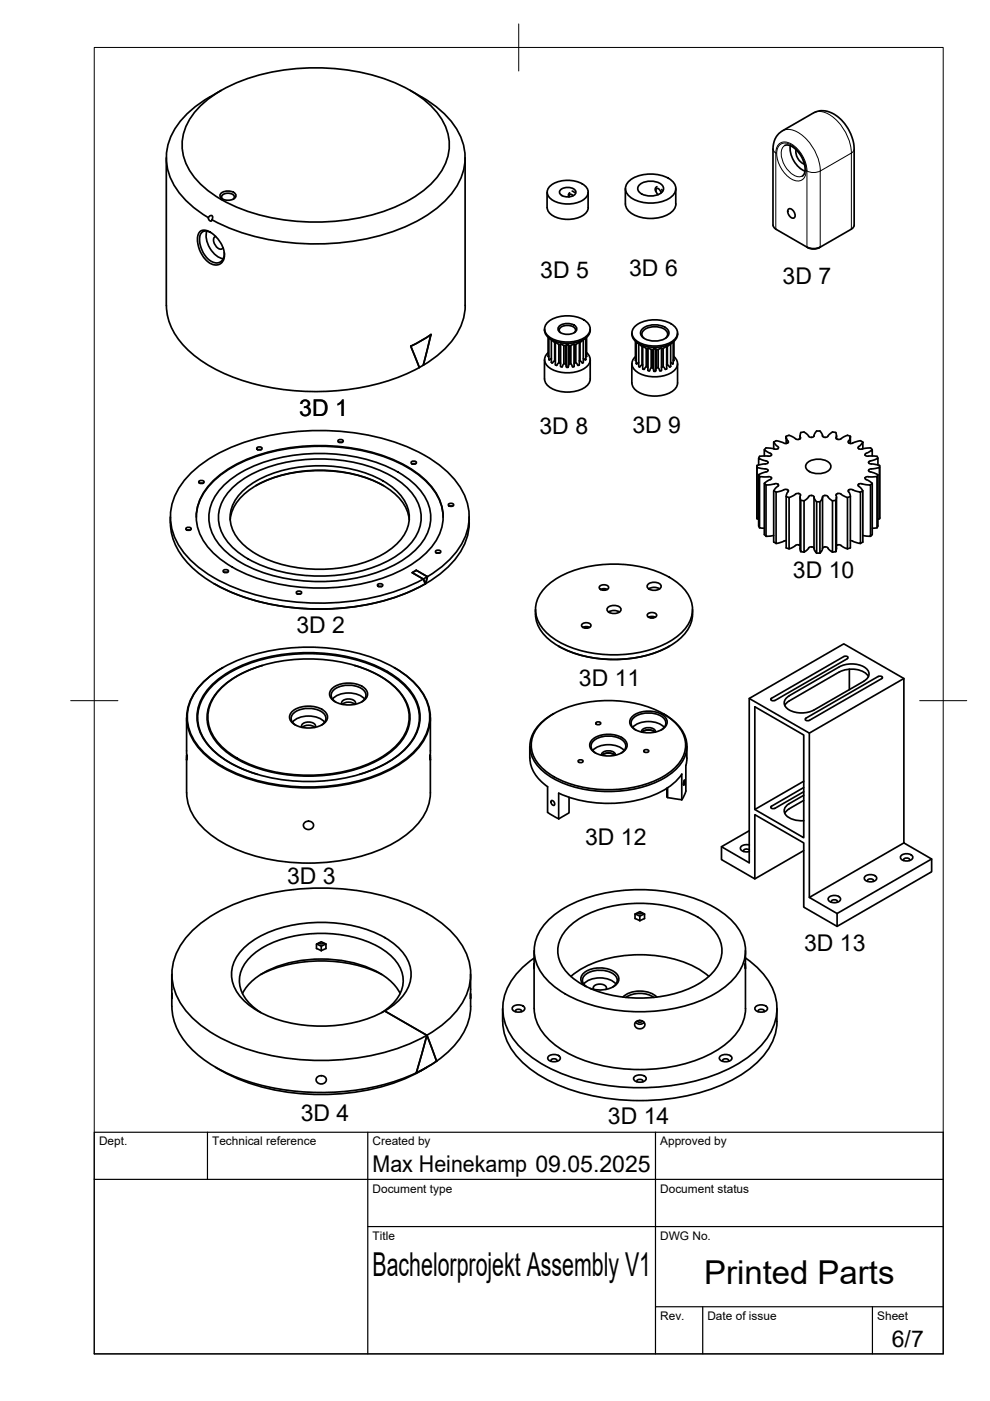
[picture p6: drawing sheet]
<svg xmlns="http://www.w3.org/2000/svg" width="210mm" height="297mm" viewBox="0 0 210 297" stroke-linecap="round" stroke-linejoin="round" font-family="sans-serif">
<!-- layer: Visible -->
<g fill="none" stroke="#000" stroke-width=".36">
<path d="M46.9 19.2a24.4 24.4 0 0 0-9.5 7.6 11.4 11.4 0 0 0 .8 14.3 22.1 22.1 0 0 0 6 5M87 19.2l2.3 1.3M35.3 33.5v31.3M42.3 22.7a30.2 30.2 0 0 1 16-7.6 45.5 45.5 0 0 1 27 3.2 18.9 18.9 0 0 1 9 8.3 10.2 10.2 0 0 1-1.6 10.9 26 26 0 0 1-13.1 7.9 45.9 45.9 0 0 1-31-2.2 18.9 18.9 0 0 1-9.1-8.3 10.2 10.2 0 0 1 1.7-11zM89.3 20.5a18.8 18.8 0 0 1 8.7 9.2 11.5 11.5 0 0 1-2.4 11.5 29.8 29.8 0 0 1-15.9 9 51.4 51.4 0 0 1-32.9-2.7l-1.9-.9M98.6 33.5v31.3M116.7 39.4a6.4 6.4 0 0 1 7.3 0 1.8 1.8 0 0 1 .7 1.7 1.8 1.8 0 0 1-1.3 1.4 6.2 6.2 0 0 1-7.1-.8 1.64 1.64 0 0 1 .4-2.3zM132.6 40v3.3M133.5 38.3a7.9 7.9 0 0 1 8.9 0 2.07 2.07 0 0 1 0 3.4 7.9 7.9 0 0 1-8.9 0 2.07 2.07 0 0 1 0-3.4zM135.6 39.2a3.7 3.7 0 0 1 5 .4 1.65 1.65 0 0 1-1.8 1.9h-.5a3.1 3.1 0 0 1-3-1.1v-.8zM139.3 39.6a.69 .69 0 0 0-.2 1M143.3 40v3.2a3.3 3.3 0 0 1-2.6 2.7 7.9 7.9 0 0 1-7.4-1.1l-.6-1-.1-.6"/>
<path d="M166.4 30.8a2.43 2.43 0 0 1 2.6 1.1 5 5 0 0 1 1.4 5.1l-.3 .3M167.6 30.9a5.5 5.5 0 0 0 3.1 5.4M168.8 31.7a2.85 2.85 0 0 0 1.8 3.1M42.3 49.2a2.05 2.05 0 0 1 2.8 .4 5.6 5.6 0 0 1 2.4 5.4 1.92 1.92 0 0 1-3.2 .7 6.1 6.1 0 0 1-2.2-6.1zM43.9 49a5.1 5.1 0 0 0 3.4 5.9M44.3 46l.2-.2a.35 .35 0 0 1 .4-.1 .35 .35 0 0 1 .2 .4l-.2 .7a.51 .51 0 0 1-.6-.2 .51 .51 0 0 1 0-.6zM44.7 49.3a1.44 1.44 0 0 0-1.7-.2 1.44 1.44 0 0 0-.7 1.6 5.2 5.2 0 0 0 3.3 5 1.74 1.74 0 0 0 1.9-2.2M45.7 50.1a1.15 1.15 0 0 0-.1 1.8l.4 .5a.8 .8 0 0 0 1.3 .1M46.8 41a2.22 2.22 0 0 1 3.2 .3 1.47 1.47 0 0 1-1.9 1.2 1.3 1.3 0 0 1-1.4-1.2zM47.3 42.3l-.3-.3a1.11 1.11 0 0 1 1.5-1 .99 .99 0 0 1 1.1 1l-.2 .3M116 40.8v3.2M116 44a2.95 2.95 0 0 0 2.7 2.3 5.9 5.9 0 0 0 5.7-1.3l.3-1"/>
<path d="M118.8 40.3a2.28 2.28 0 0 1 3.3 .3 1.51 1.51 0 0 1-2 1.1 1.33 1.33 0 0 1-1.5-1.1zM120.6 41.3v.3M120.8 40.9l-.3 .4 .1 .4M121.3 40.5l.5 .3M121.5 41.5l-.6-.3-.2 .5M124.7 40.8v3.2M139 40.1v.2M140.2 40.9l-.2-.5a.59 .59 0 0 0-.9-.4v.6l.4 .7M140.3 40.2l.1 .4M164.5 48.6l6.8 3.9M164.5 48.6l-.4-.4-.2-.4v-16.2a4.2 4.2 0 0 1 2-3.8l6.6-3.9a5.2 5.2 0 0 1 6.3 2l1.4 2.1a8.4 8.4 0 0 1 .9 3.6v16.1l-.2 .5-.4 .4M167.2 44.3a1.28 1.28 0 0 1 1.2 1.9 1.28 1.28 0 0 1-1.2-1.9z"/>
<path d="M171.1 52.4l1.4 .3 1.4-.3M171.3 52.5a2.66 2.66 0 0 0 2.4 0M173.9 52.4l-.2 .1M180.5 48.6l-6.6 3.8M35.3 64.7a13.7 13.7 0 0 0 5.8 10.6 39.6 39.6 0 0 0 21 7.5 48.6 48.6 0 0 0 26.8-4.9M87.1 73.4l2.5-1.3 1.8-1.2-1.4 5.7a1.52 1.52 0 0 1-1.1 1.3zM98.6 64.7a13.6 13.6 0 0 1-5.3 10.2l-3.5 2.5M115.4 76.3l.1 4a3.3 3.3 0 0 0 2.9 2.6 6.5 6.5 0 0 0 6.4-1.5l.3-1.1v-4M115.4 69.8a2.7 2.7 0 0 0 2.2 2.5 7.3 7.3 0 0 0 6.7-.7 2.04 2.04 0 0 0 .8-1.8M116.2 71.5v4M116.2 74.8a1.9 1.9 0 0 0 .2 3.1 7 7 0 0 0 8.3-.4 1.81 1.81 0 0 0-.3-2.7M116.2 75.5v.1"/>
<path d="M116.3 68.2a7.1 7.1 0 0 1 8 0 1.99 1.99 0 0 1 .8 1.9 1.99 1.99 0 0 1-1.4 1.6 7.3 7.3 0 0 1-7.4-.4 1.87 1.87 0 0 1 0-3.1zM116.4 75.5l-.2 .1M116.9 72.1v4.7l.2 .2M116.9 76l-.4 .3-.1-.1M117 72.1l-.6-.4v4.5M117 72.1l.1 .1M117.1 72.2l.7 .5M117.6 72.6v3.9M117.8 76.5h-.3l-.4 .5M117.8 72.6v4.8M117.8 77.4l.2 .1M117.8 72.6l1.1 .5"/>
<path d="M118.5 73v3.9M118.5 69.2a2.63 2.63 0 0 1 3.8 .4 1.63 1.63 0 0 1-2 1.3 1.63 1.63 0 0 1-2-1.3zM118.8 73.1v3.9M118.8 70.5a.88 .88 0 0 1-.1-1 .88 .88 0 0 1 .9-.4l.5-.1a1.7 1.7 0 0 1 1.9 1l-.2 .5M118.9 77.1a.44 .44 0 0 0-.6-.1 .44 .44 0 0 0-.2 .5h-.1M118.9 73v4.8M118.9 77.7l.3 .1M118.9 73h.3a.71 .71 0 0 0 .9 .2M119.5 73.2v3.9M119.9 73.3v3.9M120.1 73.1l.1 4.8M120.1 77.7a.44 .44 0 0 0-.4-.6 .44 .44 0 0 0-.4 .6l-.2 .1"/>
<path d="M120.2 77.9h.2M120.4 73.1h.1M120.4 73.1h-.3M120.5 77.7a.45 .45 0 0 1 .5-.6 .45 .45 0 0 1 .3 .7h.1M120.5 73.1l-.1 4.8M120.7 73.3v3.9M121 73.2v3.9M121.7 73v4.6l-.3 .2M121.7 73l-.4 .1a.6 .6 0 0 1-.8 .1M121.7 77.1a.38 .38 0 0 1 .5-.2 .38 .38 0 0 1 .2 .5l.2 .1M121.8 73.1v3.9M122.1 73v3.9"/>
<path d="M122.8 72.6h.1M122.8 72.6l-1.1 .5M122.8 72.6v4.7l-.2 .2M122.8 72.7l1.4-1v4.5M123 72.6v3.9M123.7 76l.4 .3 .1-.1M123.7 72.1v4.7l-.2 .2-.3-.4-.4-.1M124.2 75.5l.2 .1M124.4 71.5v4.1M134 70.6v.3M134 77.1v4.1M134.7 72.4v4"/>
<path d="M134.7 75.6a1.9 1.9 0 0 0 .3 3.2 7 7 0 0 0 8.2-.5 1.81 1.81 0 0 0-.3-2.7M134.8 69.1a7.1 7.1 0 0 1 8.1 0 1.99 1.99 0 0 1 .7 1.9 1.99 1.99 0 0 1-1.4 1.6 7.3 7.3 0 0 1-7.4-.5 1.87 1.87 0 0 1 0-3zM134.9 76.4l-.2 .1M134.9 77l.1 .2M135.4 76.8l-.4 .4M135.4 72.9v4.8M136.1 73.5v3.9M136.2 69.7a4.4 4.4 0 0 1 5.2 0 1.22 1.22 0 0 1-.4 2.1 4.5 4.5 0 0 1-4.8-.4 1.12 1.12 0 0 1 0-1.7zM136.3 77.4h-.3l-.4 .4-.1-.1M136.3 73.5l-1.4-1v4.6M136.5 73.5l.9 .4M136.5 71.7a1.17 1.17 0 0 1-.4-1.2 1.17 1.17 0 0 1 .9-.9 3.9 3.9 0 0 1 4.4 .7 1.03 1.03 0 0 1-.3 1.4"/>
<path d="M136.5 73.5h-.2v4.7l.2 .1M137 73.9v3.9M137.3 73.9v4M137.4 78a.44 .44 0 0 0-.5-.2 .44 .44 0 0 0-.3 .5h-.1M137.4 73.8v4.7l.3 .1M137.5 73.8h.2a.71 .71 0 0 0 .9 .2M138.1 74.1v3.9M138.4 74.1v3.9M138.6 74l.1 4.7M138.6 78.5a.44 .44 0 0 0-.4-.6 .44 .44 0 0 0-.4 .6l-.1 .1M138.6 74h.4M138.7 78.7h.2"/>
<path d="M139 78.5a.45 .45 0 0 1 .5-.5 .45 .45 0 0 1 .4 .6h.1M139 74l-.1 4.7M139.2 74.1v3.9M139.6 74.1v3.9M140 73.9h-.2a.6 .6 0 0 1-.8 .1M140.2 73.8l.1 4.7-.3 .1M140.2 73.8h-.2M140.3 73.9l1.1-.4v4.7l-.3 .1M140.3 78a.38 .38 0 0 1 .4-.2 .38 .38 0 0 1 .3 .4l.1 .1M140.3 73.9v4M140.6 73.9v3.9M141.5 73.5v3.9"/>
<path d="M142.2 76.8l.4 .4 .1-.2M142.2 72.9v4.8l-.2 .1-.3-.3-.3-.1M142.7 72.5l-1.3 1M142.7 76.4l.2 .1M142.7 72.5v4.6M142.9 72.4v4M143.7 77.1v4.1a3.3 3.3 0 0 1-3 2.6 6.5 6.5 0 0 1-6.3-1.5l-.4-1.1M143.7 70.6a2.64 2.64 0 0 1-2.2 2.6 7.3 7.3 0 0 1-6.7-.8l-.7-1-.1-.5M54.4 95a.64 .64 0 0 1 1.2 .2 .64 .64 0 0 1-1.2-.2zM54.7 95.4h.6M71.6 93.4a.64 .64 0 0 1 1.2 .2 .64 .64 0 0 1-1.2-.2zM71.9 93.8h.7"/>
<path d="M87.2 98a.64 .64 0 0 1 1.1 .2 .64 .64 0 0 1-1.1-.2zM87.4 98.3h.7M160.5 98.9v11.1M160.8 98.6v-1.5l2 .8a.49 .49 0 0 1-.2 .5 .49 .49 0 0 1-.6 0l-1.5 .3v.4M162.1 96.7v-1.4l1.5 1a.44 .44 0 0 1-.2 .4 .44 .44 0 0 1-.5 0l-1.9 .1-.1 .3M162.4 95l-.3 .3M162.8 99.7l-.1 .3-1.9 .6v10.9M162.8 99.7l-.4-.3-1.9-.3v10.9l.3 .1M162.8 99.7h.1M164 93.7l1 1.1a.48 .48 0 0 1-.2 .5 .48 .48 0 0 1-.6-.1l-1.8-.2M164 93.7v1.5M164.5 93.4l.9 .2a1.67 1.67 0 0 0 1.6 .3l.2-.3-.5-1.1v1.5"/>
<path d="M164.6 93.4l-.5 .3M166.7 92.5a1.94 1.94 0 0 1 2.1 .6l.5 .1M169.6 92.4v.6M171.2 98.1a3.6 3.6 0 0 1 4.9 .4 1.61 1.61 0 0 1-1.7 1.8l-1.2 .1a2.26 2.26 0 0 1-2.4-1.5zM172 92.7l-.6-.2a1.44 1.44 0 0 0-1.6-.8l-.2 .8a.37 .37 0 0 1 .1 .4 .37 .37 0 0 1-.4 .3M172.6 92.4l-.1 .2-.4 .1M172.6 92.4h.1M173.1 91.4a1.04 1.04 0 0 1 1.3 1M173.1 91.4l-.5 1M174.4 92.4l.1 .2 .4 .1M174.4 92.4h.1M174.9 92.7l.6-.2a1.45 1.45 0 0 1 1.7-.8l.2 .8a.37 .37 0 0 0-.1 .4 .37 .37 0 0 0 .3 .3"/>
<path d="M177.4 92.4v.6M180.3 92.5a1.94 1.94 0 0 0-2.1 .6l-.5 .1M182.9 93.7l-.1-.1a.9 .9 0 0 0-1.3 0 1.68 1.68 0 0 1-1.5 .3l-.2-.3 .5-1.1v1.5M183.4 96.5a1 1 0 0 0 1.2 .2l1.3 .1 .2 .3M183.4 96.5l.1-.3 1.4-.9v1.4M184.2 98.1h.1M184.2 99.7h.1M184.2 98.1l.2-.3 1.7-.7v1.5M184.2 98.1l.2 .2 2.1 .4v.4M184.6 95h-1a1.85 1.85 0 0 1-1.6 .1v-.3l.9-1.1v1.5M184.6 95l.3 .3M186.5 98.9v11.1"/>
<path d="M36.1 109.6v1.2M36.1 110.8a13.3 13.3 0 0 0 4.8 9.7 35.2 35.2 0 0 0 18.5 8 50 50 0 0 0 29.3-3.9l1.5-.8M39.4 112a.64 .64 0 0 1 1.1 .2 .64 .64 0 0 1-1.1-.2zM39.6 112.4h.7M41.6 109.7a11.9 11.9 0 0 1 5.6-9.3 35.2 35.2 0 0 1 20.6-5.8 36 36 0 0 1 20.6 5.8 11.9 11.9 0 0 1 5.6 9.3M42.1 102.1a.64 .64 0 0 1 1.2 .2 .64 .64 0 0 1-1.2-.2zM42.4 102.5h.6M45 102.1a29.6 29.6 0 0 1 16.8-7.2 40.6 40.6 0 0 1 24.5 4 15.1 15.1 0 0 1 7.3 8.1 9.9 9.9 0 0 1-3 10 29.6 29.6 0 0 1-16.8 7.3 40.6 40.6 0 0 1-24.5-4 15.1 15.1 0 0 1-7.3-8.2 9.9 9.9 0 0 1 3-10zM47.2 103.2a25.1 25.1 0 0 1 14-6.5 36.8 36.8 0 0 1 23.2 3.4 13.2 13.2 0 0 1 6.7 7.8 9.5 9.5 0 0 1-3.8 9.4 30.2 30.2 0 0 1-18.5 6 33.4 33.4 0 0 1-19.2-4.9 11.4 11.4 0 0 1-5.3-8.1 9.3 9.3 0 0 1 2.9-7.1zM48.8 104a23 23 0 0 1 13.6-6.3 33.2 33.2 0 0 1 20.6 3.2 11.7 11.7 0 0 1 6.2 7.6 8.6 8.6 0 0 1-3.4 8.1 27.8 27.8 0 0 1-18 5.5 29.7 29.7 0 0 1-16.7-4.5 10.1 10.1 0 0 1-4.8-7.9 8.4 8.4 0 0 1 2.5-5.7zM48.8 110.2a10 10 0 0 1 5.8-7.5 29.8 29.8 0 0 1 26.3 0 10 10 0 0 1 5.9 7.5M51.8 103.8a24.9 24.9 0 0 1 16.8-5 24.3 24.3 0 0 1 15.2 5 7.2 7.2 0 0 1 1.8 9.8 17.2 17.2 0 0 1-10.3 6.2 30.1 30.1 0 0 1-20.9-2.3 10 10 0 0 1-5.6-7.2 7.8 7.8 0 0 1 3-6.5z"/>
<path d="M54.2 103a30.3 30.3 0 0 1 27.1 0M92.3 116.9a.64 .64 0 0 1 1.2 .1 .64 .64 0 0 1-1.2-.1zM92.5 117.2h.7M95.1 107a.64 .64 0 0 1 1.1 .1 .64 .64 0 0 1-1.1-.1zM95.3 107.3h.7M99.5 109.6v1.2M99.5 110.8a13.8 13.8 0 0 1-5.6 10.4l-3.7 2.5M160.9 111.5l.1 .4M160.9 100.6l.1 .4M162.1 112l-1.1-.1v-10.9l1.4 .1a.9 .9 0 0 1 1.2 .3l-1.5 1.1v10.9M162.1 113.3l.3 .4M162.1 102.5l.3 .3"/>
<path d="M164.1 104l.5 .3M164.9 102.7l-.5-.2-2 .3v10.9l1.6-.2M164.9 102.7h.1M165 102.7v.3l-1 1.1v10.8l.6 .3M166.7 116.2l.6 .2M166.7 105.3l.6 .2M166.7 114.6l-2.2 .6v-10.9l.9-.2a1.79 1.79 0 0 1 1.6-.3l.2 .2-.5 1.3v10.9M169.4 115.5l.2 .1M169.6 105.4v10.9l.2 .7v-10.9l-.2-.8a.53 .53 0 0 0-.1-.7 .53 .53 0 0 0-.7 .1l-1.5 .8v10.9l.8-.3a1.53 1.53 0 0 1 1.3-.6M169.8 117l.7 .1M169.8 106.1l.7 .1M172.1 116l.5 .2"/>
<path d="M172.6 105.4v10.9l.5 1v-10.9l-.5-.8a.68 .68 0 0 0-.6-.6 .68 .68 0 0 0-.7 .5l-.8 .7v10.9l.6-.4a1.09 1.09 0 0 1 1-.8M173.1 117.3h.8M173.1 106.4h.8M174.4 105.4v10.9l-.6 1v-10.9l.5-.8a.68 .68 0 0 1 .7-.6 .68 .68 0 0 1 .7 .5l.8 .7v10.9l-.6-.4a1.09 1.09 0 0 0-1-.8M174.9 116l-.5 .2M177.2 117l-.7 .1M177.2 106.1l-.7 .1M177.6 115.5l-.2 .1M177.6 104.6a.39 .39 0 0 0-.3 .3 .39 .39 0 0 0 .1 .4l-.2 .8v10.9l.2-.7v-10.9M177.6 115.5h.1M177.7 104.6l.5 .1 1.5 .8v10.9l-1.5-.8-.5-.1M180.3 114.6l2.1 .6v-10.9l-.9-.2a1.8 1.8 0 0 0-1.5-.3l-.2 .2 .5 1.3v10.9"/>
<path d="M180.3 116.2l-.6 .2M180.3 105.3l-.6 .2M182.9 104l-.5 .3M182.9 113.5l1.7 .2v-10.9h-1a1.79 1.79 0 0 0-1.6-.1v.3l.9 1.1v10.8l-.5 .3M183.4 101.3a1.08 1.08 0 0 1 1.2-.2l1.3-.1v10.9l-1 .1M183.4 101.3l.1 .3 1.4 .9v10.9M184.9 113.3l-.3 .4M184.9 102.5l-.3 .3M186.1 110.1l.4-.1v-10.9l-1.9 .3-.4 .3 .1 .3 1.8 .6v10.9l-.1 .4M186.1 100.6l-.1 .4M45.4 123.8a48.3 48.3 0 0 0 30.4 4.8 41.6 41.6 0 0 0 14.3-4.8M47.3 121a.64 .64 0 0 1 1.1 .2 .64 .64 0 0 1-1.1-.2z"/>
<path d="M47.5 121.4h.7M62.8 125.6a.64 .64 0 0 1 1.1 .1 .64 .64 0 0 1-1.1-.1zM63 125.9h.7M80 124a.64 .64 0 0 1 1.2 .2 .64 .64 0 0 1-1.2-.2zM80.2 124.4h.7M88.3 120.9l2.3 1.4a18.2 18.2 0 0 0 8.3-9.3 11.7 11.7 0 0 0-2.7-11.5 30.6 30.6 0 0 0-16.1-8.8 51.1 51.1 0 0 0-32.9 3 21.6 21.6 0 0 0-9.8 8.7 11.4 11.4 0 0 0 1.7 13 29.7 29.7 0 0 0 15.9 8.9 51.4 51.4 0 0 0 32.9-2.6l1.9-1 .4 1.1M88.3 120.9l-.9 .5 2.3 1.4M89.8 122.7l.4 1.1M90.2 123.8h-.1M90.2 123.7l.4-1.4-.4 1.4M90.2 123.7v.1M90.6 122.3l-.8 .5"/>
<path d="M113.5 129.2a7.8 7.8 0 0 0 4.3 7.4 25.6 25.6 0 0 0 24.7 0 7.8 7.8 0 0 0 4.3-7.4M116 124.2a21.5 21.5 0 0 1 14.2-4.6 21.5 21.5 0 0 1 14.1 4.6 6.4 6.4 0 0 1 0 10.1 21.5 21.5 0 0 1-14.1 4.5 21.5 21.5 0 0 1-14.2-4.5 6.4 6.4 0 0 1 0-10.1zM118.4 137l.1 .1M118.5 137a25.8 25.8 0 0 0 23.4 0M123.4 132.4a1.25 1.25 0 0 1 1.9 .2 1.16 1.16 0 0 1-2 0zM123.6 133a1.57 1.57 0 0 1 1.4 0M124 133.2h.6M127.1 124.3a1.25 1.25 0 0 1 2 .3 1.16 1.16 0 0 1-2.1 0zM127.3 125a1.57 1.57 0 0 1 1.5 0M127.8 125.1h.5M128.9 128.8a1.95 1.95 0 0 1 2.8 .3 1.29 1.29 0 0 1-1.7 1 1.14 1.14 0 0 1-1.3-1zM129 129.8a2.27 2.27 0 0 1 2.3 0"/>
<path d="M137.3 130.2a1.25 1.25 0 0 1 1.9 .2 1.16 1.16 0 0 1-2 0zM137.4 123.9a1.95 1.95 0 0 1 2.8 .3 1.29 1.29 0 0 1-1.7 1 1.14 1.14 0 0 1-1.3-1zM137.5 130.9a1.57 1.57 0 0 1 1.4 0M137.5 124.8a2.27 2.27 0 0 1 2.4 0M137.9 131h.6M142 137l-.1 .1M178.9 139.2l-15.3 8.9-.2 .2a.74 .74 0 0 0 .9 .2M178.9 139.2a.6 .6 0 0 1 .9 .3l-.1 .1M179.6 139.7l-15.3 8.8M39.6 152.2v8.9v-1M43.1 144.7a27.7 27.7 0 0 1 15.1-6.9 41 41 0 0 1 23.8 2.9 17.2 17.2 0 0 1 8.3 7.6 9.5 9.5 0 0 1-2.5 11.1 27.7 27.7 0 0 1-15.2 6.9 41 41 0 0 1-23.7-2.9 17.2 17.2 0 0 1-8.4-7.6 9.5 9.5 0 0 1 2.6-11.1zM44.7 145.5a25.2 25.2 0 0 1 14.1-6.6 37 37 0 0 1 23.3 3.5 13.3 13.3 0 0 1 6.8 7.8 9.5 9.5 0 0 1-3.9 9.5 30.3 30.3 0 0 1-18.6 6 33.6 33.6 0 0 1-19.2-5 11.5 11.5 0 0 1-5.4-8 9.3 9.3 0 0 1 2.9-7.2z"/>
<path d="M46.5 146.3a22.9 22.9 0 0 1 13.5-6.2 33 33 0 0 1 20.5 3.2 11.7 11.7 0 0 1 6.2 7.6 8.5 8.5 0 0 1-3.5 7.9 27.6 27.6 0 0 1-17.8 5.6 29.5 29.5 0 0 1-16.5-4.6 10 10 0 0 1-4.8-7.8 8.4 8.4 0 0 1 2.4-5.7zM47.1 141.6a14.9 14.9 0 0 0-7.1 8 9.8 9.8 0 0 0 2.9 9.9 27.8 27.8 0 0 0 15.3 7 41.2 41.2 0 0 0 23.8-2.9 17.3 17.3 0 0 0 8.4-7.7 9.6 9.6 0 0 0-2.5-11.1l-2.6-2.2-1.6-1M47.2 141.5l-.1 .1M55.6 141.1a19.3 19.3 0 0 0-10.1 6.4 7.9 7.9 0 0 0 1 10.5 23.4 23.4 0 0 0 13.5 6.2 32.9 32.9 0 0 0 21.3-3.7 10.8 10.8 0 0 0 5.6-7.7 9.4 9.4 0 0 0-4.3-8.1 22.6 22.6 0 0 0-7.4-3.6M62 150.8a5.9 5.9 0 0 1 6.8 0 1.66 1.66 0 0 1-.5 2.9 6.1 6.1 0 0 1-6.3-.4 1.54 1.54 0 0 1 0-2.5zM62 153.1a5.1 5.1 0 0 1 6.8 0M62.7 153.7a1.58 1.58 0 0 1-1-1.5 1.58 1.58 0 0 1 1.1-1.4 5.2 5.2 0 0 1 6.1 .8 1.49 1.49 0 0 1-.8 2.1M64 154.2a1 1 0 0 1 1.2-1.1h.8a.88 .88 0 0 1 .8 1.1M64.1 154.2a2.12 2.12 0 0 1 2.6 0M70.5 145.9a5.9 5.9 0 0 1 6.8 0 1.66 1.66 0 0 1-.5 2.9 6.1 6.1 0 0 1-6.3-.4 1.54 1.54 0 0 1 0-2.5zM70.5 148.2a5.1 5.1 0 0 1 6.8 0M71.2 148.8a1.58 1.58 0 0 1-1-1.5 1.58 1.58 0 0 1 1.1-1.4 5.2 5.2 0 0 1 6.1 .8 1.49 1.49 0 0 1-.8 2.1"/>
<path d="M72.5 149.3a1 1 0 0 1 1.2-1.1l.7 .1a.88 .88 0 0 1 .9 1M72.6 149.3a2.12 2.12 0 0 1 2.6 0M83.6 141.5l.1 .1M91.2 152.2v8.9v-1M112.3 158.2v2.5M115.1 153a21.7 21.7 0 0 1 15.5-4.4 20.6 20.6 0 0 1 12.3 4.4 6.3 6.3 0 0 1 0 10 21.7 21.7 0 0 1-15.5 4.4 20.6 20.6 0 0 1-12.3-4.4 6.3 6.3 0 0 1 0-10zM117.2 151.4a8.5 8.5 0 0 0-4.8 6.8 7.6 7.6 0 0 0 3.5 6 24.8 24.8 0 0 0 17.8 3.2 17.3 17.3 0 0 0 10.4-5.1 6.3 6.3 0 0 0-.9-9.2l-2.4-1.7M117.4 151.3l-.2 .1M125.6 156.8a5.8 5.8 0 0 1 6.8 0 1.65 1.65 0 0 1-.6 2.8 6 6 0 0 1-6.2-.4 1.53 1.53 0 0 1 0-2.4zM125.7 159.1a5.1 5.1 0 0 1 6.6 0M126.3 159.7a1.6 1.6 0 0 1-1-1.6 1.6 1.6 0 0 1 1.1-1.4 5.2 5.2 0 0 1 6.1 .8 1.52 1.52 0 0 1-.8 2.2M126.3 153.3a.59 .59 0 0 1 1.1 .1 .59 .59 0 0 1-1.1-.1z"/>
<path d="M127.9 159.9a2.79 2.79 0 0 1 2.2 0M134.1 151.9a5.8 5.8 0 0 1 6.8 0 1.65 1.65 0 0 1-.6 2.8 6 6 0 0 1-6.2-.4 1.53 1.53 0 0 1 0-2.4zM134.1 154.2a5.1 5.1 0 0 1 6.7 0M134.8 154.8a1.6 1.6 0 0 1-1-1.6 1.6 1.6 0 0 1 1.1-1.4 5.2 5.2 0 0 1 6.1 .8 1.52 1.52 0 0 1-.8 2.2M136 155.2a1.66 1.66 0 0 1 2.6-.6l.4 .6M136.1 155.2a2.08 2.08 0 0 1 2.7 0M136.3 155a2.79 2.79 0 0 1 2.3 0M136.5 159.2a.59 .59 0 0 1 1 .1 .59 .59 0 0 1-1-.1zM140.6 151.3l.2 .1M145.6 158.2v2.5M158.9 148.1l12.7 7.3 20-11.5v34.8M171.6 155.4v34.9"/>
<path d="M177.9 141.4l-10.6 6.1a1.59 1.59 0 0 0-1 1.5 1.59 1.59 0 0 0 1 1.5 5.8 5.8 0 0 0 5.3 0l10.6-6.1M178 141.4a5.6 5.6 0 0 1 5.7 .4 1.53 1.53 0 0 1-.5 2.6M180.1 141.9v4.3M184.1 143.5a4.8 4.8 0 0 0-5.6-1.3l-11.2 6.4-.9 1M186.2 143.4l-15.3 8.9M186.2 143.4a.6 .6 0 0 1 .9 .3l-15.5 9a.6 .6 0 0 1-.9-.3l.2-.1M191.6 143.9l-12.7-7.4-20 11.6v34.8l-5.9-3.4 5.9-3.4M39.6 161v7.1M54.6 164.2a20.3 20.3 0 0 1-11-7 8.6 8.6 0 0 1 1.1-11.5 25.6 25.6 0 0 1 14.8-6.7 36.7 36.7 0 0 1 21.9 3.2 13.6 13.6 0 0 1 7.3 7.9 9.2 9.2 0 0 1-3.3 9.2 23.2 23.2 0 0 1-9.2 4.9M64.5 174.5a1.02 1.02 0 0 1 1.4-.4 1.02 1.02 0 0 1 .4 1.4 1.02 1.02 0 0 1-1.4 .3 1.02 1.02 0 0 1-.4-1.3zM91.2 161v7.1a12.1 12.1 0 0 1-6 9.6 36.4 36.4 0 0 1-22.1 5.2 33 33 0 0 1-18.8-6.2 11.5 11.5 0 0 1-4.7-8.6M112.4 160.7a7.6 7.6 0 0 0 3.7 6.1v5.4l2.4 1.4"/>
<path d="M116.9 169.8a.56 .56 0 0 1 .6 .3 .56 .56 0 0 1-.1 .7l-.5-.5zM118.4 168.2v5.4M120.6 169v3.3l-2.2 1.3M122.6 161.3a.59 .59 0 0 1 1 .2 .59 .59 0 0 1-1-.2zM127.5 160.1a1.66 1.66 0 0 1 2.6-.6l.4 .6M127.6 160.1a2.08 2.08 0 0 1 2.8 0M141.5 167v2.1l-.1-2M141.5 169.1l3 .5M144.5 164.1v5.5M144.6 164.1a15.5 15.5 0 0 1-9.9 5.7 26.9 26.9 0 0 1-16.2-1.6M145.1 165.4h.1v.5l-.3 .6zM145.4 162.3v5.4"/>
<path d="M145.4 167.7l-.8 1.9M145.6 160.7l-.2 1.6M153 179.5v2.8l7 4 10.4-6M158.9 179.2a1.44 1.44 0 0 0-1.9 .6 1.44 1.44 0 0 0 1.9 .7M167.3 170.4a1.6 1.6 0 0 0-1 1.5 1.6 1.6 0 0 0 1.1 1.5l1.7 .6h1.3M170.4 169.7l-3.4 2-.6 .7M170.4 167l-6.8 3.9-.2 .3a.74 .74 0 0 0 .9 .2l6.1-3.5M170.4 165.6l-10.4 6v-21.8l10.4 6v21.8l-10.4-6M170.4 168.6l-3.1 1.8M41 197.1a35.8 35.8 0 0 1 19.1-8.2 50.5 50.5 0 0 1 28.6 3.8 20.1 20.1 0 0 1 10.3 9.7 11.5 11.5 0 0 1-2.5 12.3 30.4 30.4 0 0 1-15.9 8.7 51.2 51.2 0 0 1-33.1-2.9 20.1 20.1 0 0 1-10.2-9.8 11.5 11.5 0 0 1 2.5-12.3zM67.6 199.9l.5 .2 .5-.2M115.8 195.5a24 24 0 0 1 14.2-6.5 34.6 34.6 0 0 1 21.5 3.4 12.2 12.2 0 0 1 6.5 7.9 9 9 0 0 1-3.6 8.4 29 29 0 0 1-18.7 5.8 30.9 30.9 0 0 1-17.4-4.8 10.5 10.5 0 0 1-5-8.1 8.8 8.8 0 0 1 2.5-6.1z"/>
<path d="M121 196.2a23.2 23.2 0 0 1 16.3-4.6 22.1 22.1 0 0 1 13 4.6 6.7 6.7 0 0 1 0 10.8 23.2 23.2 0 0 1-16.3 4.6 22.1 22.1 0 0 1-13-4.6 6.7 6.7 0 0 1 0-10.8zM134.6 193.8v.9M135.2 193.5l.5 .3 .5-.3M135.7 193.3l1 .5v.9l-1 .5M135.7 193.3l-1 .5 1 .4v1l-1-.5M136.6 193.8l-.9 .4M158.9 180.2a.69 .69 0 0 0-.7-.2 .69 .69 0 0 0-.5 .5M160 186.3v-13.6l10.4 6v13.6l7.1 4.1M171.6 190.3l20-11.6 5.9 3.4-20 11.6zM175.7 190.3a1.62 1.62 0 0 1 2.5 .3 1.51 1.51 0 0 1-2.6 0zM176.3 191.3a.63 .63 0 0 1 .6-.5 .63 .63 0 0 1 .6 .5M183.3 185.9a1.62 1.62 0 0 1 2.6 .3 1.51 1.51 0 0 1-2.7 0z"/>
<path d="M183.9 186.9a.63 .63 0 0 1 .7-.6 .63 .63 0 0 1 .6 .6M191 181.5a1.62 1.62 0 0 1 2.5 .3 1.51 1.51 0 0 1-2.6 0zM191.6 182.4a.63 .63 0 0 1 .6-.5 .63 .63 0 0 1 .6 .5M197.5 182.1v2.7l-20 11.6v-2.7M36.4 206.6v5.1v-1M36.4 211.5v1.9M36.4 213.4a13.4 13.4 0 0 0 5 9.7 35.9 35.9 0 0 0 18.9 8 50.7 50.7 0 0 0 28-3.6M51.4 210.6a13 13 0 0 1 7.5-5.8 27.8 27.8 0 0 1 20.9 1.1 11.2 11.2 0 0 1 5 4.7M52.1 200.6a24.9 24.9 0 0 1 16.9-5 24.4 24.4 0 0 1 15.2 5 7.3 7.3 0 0 1 1.7 9.8 17.2 17.2 0 0 1-10.2 6.3 30.2 30.2 0 0 1-21-2.4 10.1 10.1 0 0 1-5.6-7.2 7.8 7.8 0 0 1 3-6.5zM55.3 206.6a30.1 30.1 0 0 1 25.7 0M55.3 214.7a8.4 8.4 0 0 1-4.5-7.1 8.2 8.2 0 0 1 3.9-6 26.3 26.3 0 0 1 19.8-3 16 16 0 0 1 9.9 5.8 6.4 6.4 0 0 1-1.1 8.4l-2.3 1.9M67.1 200.2v.9l.5 .2a.83 .83 0 0 0 1.3-.1l.2-.1v-.9"/>
<path d="M67.1 200.2l.5-.3a.8 .8 0 0 1 1.3 .1l.2 .2M67.1 200.2l1 .4M69.1 200.2l-1 .4v1M81.6 214.3l8.9 5.2M90.5 219.5l-2.2 8M90.5 219.5l2.1 5.5M99.8 206.6v5.1v-1M99.8 211.5v1.9M99.8 213.4a13.5 13.5 0 0 1-5.1 9.9 27.5 27.5 0 0 1-6.4 4.2M106.6 213.8v2.8M106.6 216.6a12.9 12.9 0 0 0 5.6 9.9 37.1 37.1 0 0 0 21.1 6.8 41.5 41.5 0 0 0 24.4-5.8 14.5 14.5 0 0 0 6.9-9.6l.1-1.3M108.7 213.5a1.66 1.66 0 0 1 2.6 .3 1.55 1.55 0 0 1-2.7 0z"/>
<path d="M109.3 214.5a.63 .63 0 0 1 .6-.5 .63 .63 0 0 1 .7 .5M113.2 201.6v3.8l.1-1.1M113.2 205.2v8.6M113.3 203.1a14.7 14.7 0 0 0-6.6 9 11.6 11.6 0 0 0 4.3 10.6 33.9 33.9 0 0 0 18.3 7.5 45.4 45.4 0 0 0 26.3-4.1 18.1 18.1 0 0 0 8.4-8.5 10.5 10.5 0 0 0-1.9-10.8l-2.5-2.5-1.5-1.2M121 207a23.1 23.1 0 0 1 16.1-4.5 22.1 22.1 0 0 1 13.2 4.5M123.8 208.6a5.1 5.1 0 0 1 6.8 0M124.2 209.1a1.72 1.72 0 0 1-1-1.6 1.72 1.72 0 0 1 1.1-1.6 5.8 5.8 0 0 1 6.5 .6 1.71 1.71 0 0 1-.8 2.7 6.3 6.3 0 0 1-4.9 .4M124.3 209.2a1.57 1.57 0 0 1-.8-1.6 1.57 1.57 0 0 1 1.2-1.3 5.2 5.2 0 0 1 6 .8 1.49 1.49 0 0 1-.8 2.2M125.9 209.8a.91 .91 0 0 1 1.1-1.1h.7a.81 .81 0 0 1 .8 1.1M132.1 211.4a5.7 5.7 0 0 1 7.2 0M132.7 211.5a5.5 5.5 0 0 1 5.9 0M134.7 216.7a1.07 1.07 0 0 1 1.3-.3 1.07 1.07 0 0 1 .7 1.2 1.07 1.07 0 0 1-1.3 .5 1.07 1.07 0 0 1-.8-1.2z"/>
<path d="M134.7 216.7a1.24 1.24 0 0 0 1.9 0M135.1 216.5l.6 .3 .5-.3M158.1 201.6v3.8l-.1-1.1M158.1 205.2v8.6a9.9 9.9 0 0 1-4.6 7.9 30.9 30.9 0 0 1-20 5 27.6 27.6 0 0 1-16.8-6 9.4 9.4 0 0 1-3.4-6.9M160.1 213.5a1.66 1.66 0 0 1 2.6 .3 1.55 1.55 0 0 1-2.7 0zM160.8 214.5a.63 .63 0 0 1 .6-.5 .63 .63 0 0 1 .6 .5M164.7 213.8v2.8M45.7 226.3a45.5 45.5 0 0 0 30 5.2 38.4 38.4 0 0 0 14.8-5.2M67.2 228.4a1.07 1.07 0 0 1 1.3-.3 1.07 1.07 0 0 1 .6 1.2 1.07 1.07 0 0 1-1.3 .5 1.07 1.07 0 0 1-.7-1.2zM116.2 224.1a1.66 1.66 0 0 1 2.6 .2 1.55 1.55 0 0 1-2.7 0zM116.8 225a.63 .63 0 0 1 .7-.5 .63 .63 0 0 1 .6 .5M134.4 228.4a1.66 1.66 0 0 1 2.6 .3 1.55 1.55 0 0 1-2.7 0z"/>
<path d="M135 229.4a.63 .63 0 0 1 .7-.6 .63 .63 0 0 1 .6 .6M152.6 224.1a1.66 1.66 0 0 1 2.6 .2 1.55 1.55 0 0 1-2.7 0zM153.2 225a.63 .63 0 0 1 .6-.5 .63 .63 0 0 1 .7 .5"/>
</g>
<!-- layer: Visible Narrow -->
<path d="M163.9 31.6l.2 .5 .4 .3M164.5 32.5v16.1M164.5 32.4a2.02 2.02 0 0 1 1-2.1 2.02 2.02 0 0 1 2.3 .2 7.3 7.3 0 0 1 3.3 5.8M165.2 30.8a2.28 2.28 0 0 1 3.2 .4 6.6 6.6 0 0 1 2.5 5.6 1.83 1.83 0 0 1-3.1 1.2 6.7 6.7 0 0 1-3.1-6.1zM165.9 27.7a3.9 3.9 0 0 1 4.4 1.2 10.6 10.6 0 0 1 3.6 7.4l-1.4 .3-1.4-.4M166.4 30.8a2.85 2.85 0 0 0-.4 3.6 4.5 4.5 0 0 0 3.7 3.1l.4-.2M171.1 36.3v16.1M172.5 23.9a3.9 3.9 0 0 1 4.4 1.2 10.6 10.6 0 0 1 3.6 7.3l.4-.3 .2-.5M180.5 48.6v-16.1l-6.6 3.8v16.1" fill="none" stroke="#000" stroke-width=".21"/>
<!-- layer: BORDER -->
<path d="M20 10.1h180v276.9h-180zM110 5.1v10M15 148.6h10M195 148.6h10" fill="none" stroke="#000" stroke-width=".21"/>
<!-- layer: TITLEBLOCK -->
<path d="M20 240.1h180v46.9h-180zM20 250h180M44 240.1v9.9M78 240.1v46.9M139 240.1v46.9M78 260.1h122M139 277.1h61M149 277.1v9.9M185 277.1v9.9" fill="none" stroke="#000" stroke-width=".25"/>
<g font-size="7">
<text x="79" y="270.6">Bachelorprojekt Assembly V1</text>
<text x="149.3" y="272.3">Printed Parts</text>
</g>
<g font-size="4.9">
<text x="114.6" y="58.9">3D 5</text>
<text x="133.4" y="58.5">3D 6</text>
<text x="165.9" y="60.2">3D 7</text>
<text x="63.4" y="88.1">3D 1</text>
<text x="114.4" y="92.1">3D 8</text>
<text x="134.1" y="91.7">3D 9</text>
<text x="168.1" y="122.6">3D 10</text>
<text x="62.8" y="134.3">3D 2</text>
<text x="122.7" y="145.5">3D 11</text>
<text x="124" y="179.2">3D 12</text>
<text x="60.9" y="187.4">3D 3</text>
<text x="170.5" y="201.5">3D 13</text>
<text x="63.8" y="237.6">3D 4</text>
<text x="128.9" y="238.3">3D 14</text>
<text x="79" y="248.5">Max Heinekamp 09.05.2025</text>
<text x="189.1" y="285.7">6/7</text>
</g>
<g font-size="2.5">
<text x="21" y="242.9">Dept.</text>
<text x="45" y="242.9">Technical reference</text>
<text x="79" y="242.9">Created by</text>
<text x="140" y="242.9">Approved by</text>
<text x="79" y="252.8">Document type</text>
<text x="140" y="252.8">Document status</text>
<text x="79" y="262.9">Title</text>
<text x="140" y="262.9">DWG No.</text>
<text x="140" y="279.9">Rev.</text>
<text x="150" y="279.9">Date of issue</text>
<text x="186" y="279.9">Sheet</text>
</g>
</svg>
